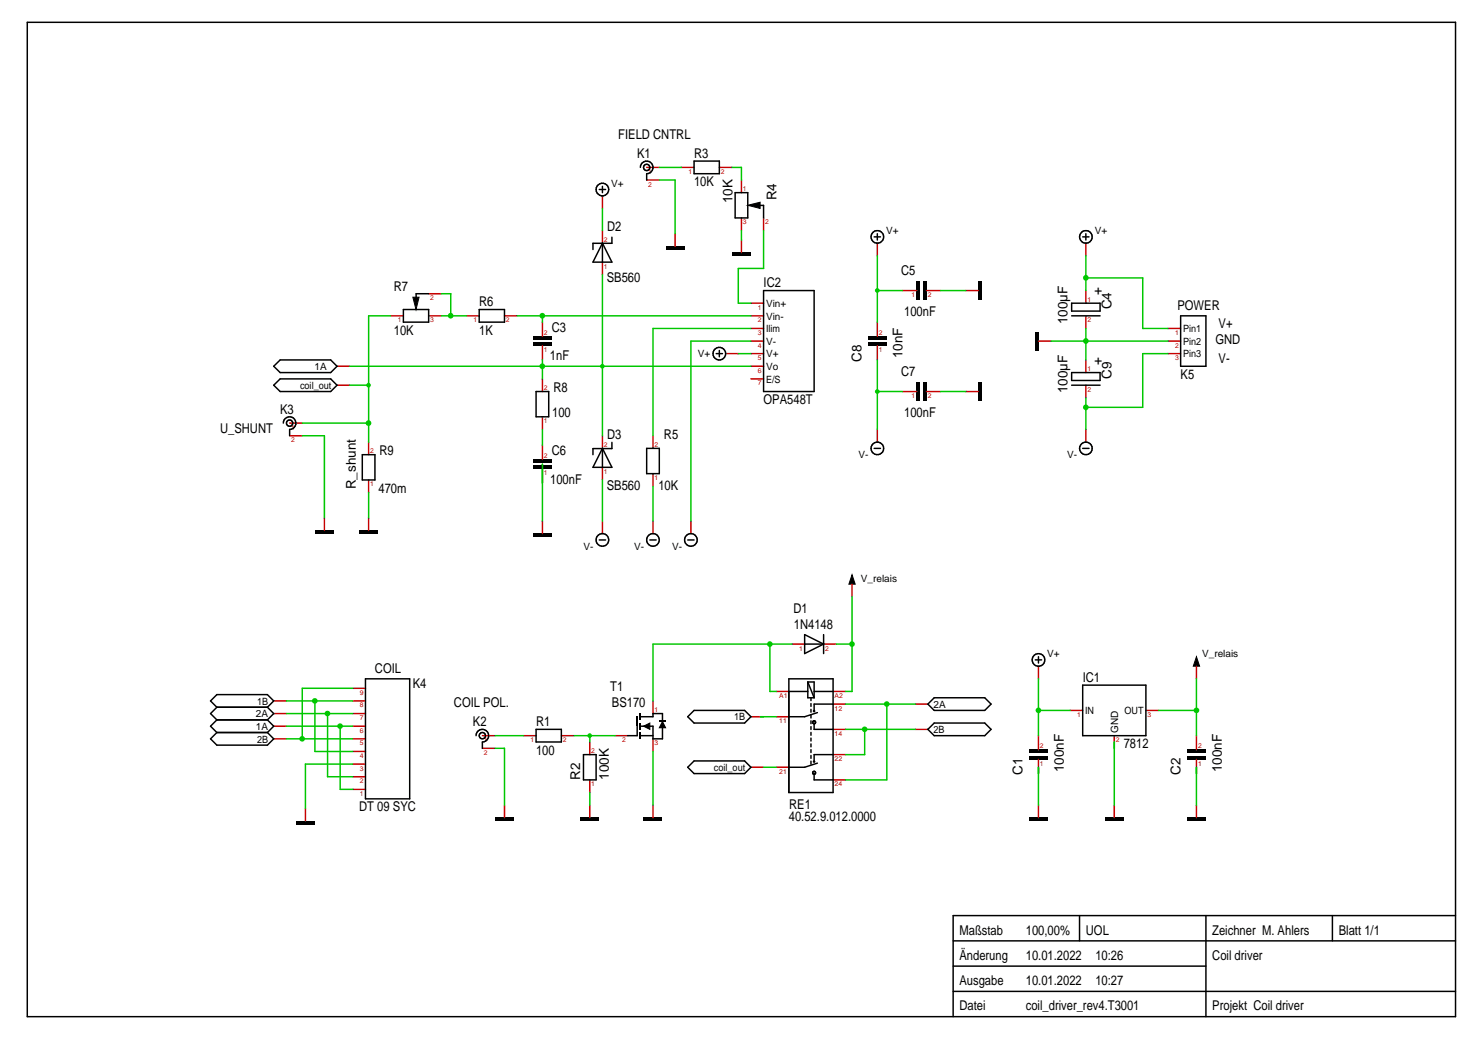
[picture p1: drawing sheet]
<svg xmlns="http://www.w3.org/2000/svg" width="297mm" height="210mm" viewBox="0 0 297 210" stroke-linecap="round" stroke-linejoin="round" font-family="sans-serif">
<g fill="none" stroke="#000" stroke-width=".3">
<path d="M5.5 4.5h287v199.9h-287zM120.4 38.1h1.3M121.1 37.5v1.2M128.7 33.7a1.27 1.27 0 0 1 1.3-1.3 1.27 1.27 0 0 1 1.2 1.3 1.27 1.27 0 0 1-1.2 1.2v1.3M139.5 32.4h5.1v2.5h-5.1zM147.7 38.7h2.6v5.1h-2.6zM86.1 59.1h-2.5v.8M121.1 48.9v3.8M121.1 48.9l1.9 3.8h-3.8zM123 47.7v1.2h-3.8v1.3M152.6 41.3h.9v2.5M153.5 58.4h10.1v20.3h-10.1z"/>
<path d="M175.7 47.6h1.3M176.3 47v1.3M217.6 47.6h1.3M218.2 47v1.3M55 77.4l1.3-1.2h10.2l1.2 1.2-1.2 1.3h-10.2zM55 73.6l1.3-1.2h10.2l1.2 1.2-1.2 1.3h-10.2zM81.1 62.2h5v2.6h-5zM96.3 62.2h5.1v2.6h-5.1zM107.7 78.7h2.6v5.1h-2.6zM143.9 71.1h1.3M144.6 70.5v1.2M215.4 77.4h5.7"/>
<path d="M215.4 61h5.7v1.5h-5.7zM215.4 74.9h5.7v1.6h-5.7zM215.4 63.5h5.7M237.3 63.5h5.1v10.1h-5.1zM56.9 85.1a1.27 1.27 0 0 1 1.3-1.3 1.27 1.27 0 0 1 1.3 1.3 1.27 1.27 0 0 1-1.3 1.2v1.3M72.8 91.4h2.6v5.1h-2.6zM121.1 90.1l1.9 3.9h-3.8zM121.1 90.1v3.9M123 88.9v1.3h-3.8v1.2M130 90.1h2.5v5.1h-2.5zM175.7 90.1h1.3M217.6 90.1h1.3"/>
<path d="M120.4 108.6h1.3M130.6 108.6h1.3M138.2 108.6h1.3M73.4 136.5h8.9v24.1h-8.9zM158.5 136.5h8.9v22.8h-8.9zM158.5 139h3.8M161.7 127.6l3.8 1.9-3.8 1.9zM161.7 129.5h3.8M162.3 137.1v3.2h1.3M162.3 137.1h1.3v3.2M162.3 137.1l1.3 3.2M163.6 139h3.8"/>
<path d="M165.5 127.6v3.8M208.1 132.7h1.2M208.7 132v1.3M217.6 137.8h12.7v10.1h-12.7zM43.6 144.7l-1.3 1.3 1.3 1.3M43.6 144.7h10.1M43.6 147.3h10.1M43.6 142.2l-1.3 1.3 1.3 1.2M43.6 142.2h10.1M43.6 142.2l-1.3-1.3 1.3-1.2h10.1l1.3 1.2-1.3 1.3M43.6 147.3l-1.3 1.2 1.3 1.3h10.1l1.3-1.3-1.3-1.2M53.7 144.7l1.3 1.3-1.3 1.3"/>
<path d="M53.7 142.2l1.3 1.3-1.3 1.2M95.7 147.9a1.27 1.27 0 0 1 1.2-1.3 1.27 1.27 0 0 1 1.3 1.3 1.27 1.27 0 0 1-1.3 1.3v1.3M107.7 146.6h5.1v2.6h-5.1zM117.3 151.7h2.5v5.1h-2.5zM128.1 146v1.9h-1.9M128.7 147.9h2.5M128.7 144.1h2.5v-.6h1.9v1.6M128.7 146h2.5v2.5h1.9v-2.5M138.2 144.1l1.3-1.3h10.1l1.3 1.3-1.3 1.3h-10.1zM138.2 154.3l1.3-1.3h10.1l1.3 1.3-1.3 1.2h-10.1zM163 140.3v.6M163 141.5v.5"/>
<path d="M163 142.6v.6M163 143.8v.6M163 144.9v.6M163 146.1v.6M163 147.3v.5M163 148.4v.6M163 149.6v.6M163 150.7v.6M163 151.9v.6M163 153v.6M163.6 145.4v1.2h3.8M163.6 155.5v1.3h3.8"/>
<path d="M164.3 153.4l-2.6 .9h-3.2M164.3 143.3l-2.6 .8h-3.2M167.4 141.6h-3.8v1.2M167.4 151.7h-3.8v1.3M186.5 146.6l1.2-1.2h10.2l1.3 1.2-1.3 1.3h-10.2zM186.5 141.6l1.2-1.3h10.2l1.3 1.3-1.3 1.2h-10.2zM191.6 194.2h50.8M191.6 199.3h100.9M191.6 189.2h100.9M217 184.1v5.1M242.4 184.1v20.3M267.8 184.1v5.1"/>
<path d="M292.5 184.1h-100.9v20.3"/>
<circle cx="121.1" cy="38.1" r="1.27"/>
<circle cx="130" cy="33.7" r=".63"/>
<circle cx="176.3" cy="47.6" r="1.27"/>
<circle cx="218.2" cy="47.6" r="1.27"/>
<circle cx="144.6" cy="71.1" r="1.27"/>
<circle cx="58.2" cy="85.1" r=".64"/>
<circle cx="176.3" cy="90.2" r="1.27"/>
<circle cx="218.2" cy="90.1" r="1.27"/>
<circle cx="121.1" cy="108.6" r="1.27"/>
<circle cx="131.2" cy="108.5" r="1.27"/>
<circle cx="138.9" cy="108.6" r="1.27"/>
<circle cx="208.7" cy="132.7" r="1.27"/>
<circle cx="96.9" cy="147.9" r=".63"/>
<circle cx="163.6" cy="155.4" r=".3"/>
<circle cx="163.6" cy="145.2" r=".3"/>
</g>
<g fill="#000">
<path d="M133.8 49.5h3.8v.7h-3.8zM147.1 50.8h3.8v.6h-3.8zM184.3 56.5h.6v3.8h-.6zM185.5 56.5h.7v3.8h-.7zM107.1 67.6h3.8v.7h-3.8zM107.1 68.9h3.8v.6h-3.8zM174.4 67.6h3.8v.7h-3.8zM174.4 68.9h3.8v.6h-3.8zM184.3 76.8h.6v3.8h-.6zM185.5 76.8h.7v3.8h-.7zM196.6 56.5h.7v3.8h-.7zM208.1 66.7h.6v3.8h-.6z"/>
<path d="M107.1 92.4h3.8v.6h-3.8zM107.1 93.6h3.8v.7h-3.8zM196.6 76.8h.7v3.8h-.7zM63.3 106.7h3.8v.6h-3.8zM72.2 106.7h3.8v.6h-3.8zM107.1 107.3h3.8v.6h-3.8zM127.9 144.1h.3v1.9h-.3zM128.5 147.3h.3v1.2h-.3zM128.5 145.4h.3v1.2h-.3zM128.5 143.5h.3v1.2h-.3zM132.5 144.9h1.3v.3h-1.3zM206.8 150.8h3.8v.6h-3.8z"/>
<path d="M206.8 152h3.8v.7h-3.8zM238.5 150.8h3.9v.6h-3.9zM238.5 152h3.9v.7h-3.9zM59.5 165.1h3.8v.6h-3.8zM99.5 164.4h3.8v.7h-3.8zM116.6 164.4h3.8v.7h-3.8zM129.3 164.4h3.8v.7h-3.8zM206.8 164.4h3.8v.7h-3.8zM222 164.4h3.8v.7h-3.8zM238.5 164.4h3.9v.7h-3.9z"/>
<circle cx="163.6" cy="153.1" r=".26"/>
<circle cx="163.6" cy="143" r=".26"/>
</g>
<g fill="none" stroke="#c70000" stroke-width=".3">
<path d="M121.1 39.4v2.5M130 36.2h2.5M130 33.7h2.5M136.9 33.7h2.6M144.6 33.7h2.5M149 36.2v2.5M86.1 59.1h2.6M121.1 46.4v2.5M121.1 52.7v2.5M135.7 47v2.5M149 43.8v2.6M149 48.3v2.5"/>
<path d="M153.5 43.8v2.6M176.3 48.9v2.5M181.4 58.4h2.9M186.2 58.4h2.8M194.1 58.4h2.5M218.2 48.9v2.5M218.2 58.4v2.6M67.7 73.6h2.6M67.7 77.4h2.6M78.5 63.5h2.6M86.1 63.5h2.6M93.8 63.5h2.5"/>
<path d="M101.4 63.5h2.5M109 64.8v2.8M109 69.5v2.9M109 76.2v2.5M145.8 71.1h2.6M150.9 63.5h2.6M150.9 76.2h2.6M150.9 73.6h2.6M150.9 71.1h2.6M150.9 68.6h2.6M150.9 66h2.6M150.9 61h2.6"/>
<path d="M176.3 64.8v2.8M176.3 69.5v2.9M181.4 78.7h2.9M186.2 78.7h2.8M194.1 78.7h2.5M208.7 68.6h2.5M218.2 63.5v2.5M218.2 72.4v2.5M218.2 77.4v2.6M234.7 71.1h2.6M234.7 68.6h2.6M234.7 66h2.6"/>
<path d="M58.2 87.6h2.5M58.2 85.1h2.5M74.1 88.9v2.5M74.1 96.5v2.5M109 83.8v2.5M109 89.5v2.9M109 94.3v2.8M121.1 87.6v2.5M121.1 94v2.5M131.2 87.6v2.5M131.2 95.2v2.6M176.3 86.3v2.6"/>
<path d="M218.2 86.3v2.6M65.2 104.1v2.6M74.1 104.1v2.6M109 104.8v2.5M121.1 104.8v2.5M131.2 104.8v2.5M138.9 104.8v2.5M171.2 117.5v2.5M70.9 138.4h2.5M156 139h2.5M159.2 129.5h2.5M165.5 129.5h2.6"/>
<path d="M167.4 139h2.6M208.7 133.9v2.6M240.5 133.9v2.6M55 146h2.6M55 143.5h2.6M55 140.9h2.6M55 148.5h2.6M70.9 146h2.5M70.9 143.5h2.5M70.9 140.9h2.5M70.9 148.5h2.5M70.9 151.1h2.5"/>
<path d="M70.9 153.6h2.5M70.9 156.2h2.5M70.9 158.7h2.5M96.9 150.5h2.6M96.9 147.9h2.6M105.2 147.9h2.5M112.8 147.9h2.6M118.5 149.2v2.5M118.5 156.8v2.5M123.6 147.9h2.6M131.2 140.9v2.6M131.2 148.5v2.6"/>
<path d="M150.9 144.1h2.6M150.9 154.3h2.6M156 144.1h2.5M156 154.3h2.5M167.4 146.6h2.6M167.4 141.6h2.6M167.4 151.7h2.6M167.4 156.8h2.6M183.9 146.6h2.6M183.9 141.6h2.6M208.7 147.9v2.9M208.7 152.7v2.8"/>
<path d="M215.1 142.8h2.5M223.9 147.9v2.6M230.3 142.8h2.5M240.5 147.9v2.9M240.5 152.7v2.8M61.4 162.5v2.6M101.4 161.9v2.5M118.5 161.9v2.5M131.2 161.9v2.5M208.7 161.9v2.5M223.9 161.9v2.5M240.5 161.9v2.5"/>
</g>
<path d="M150.3 41.3l2.5-.6v1.2zM83 59.8h1.2l-.6 2.5zM171.2 115.5l.7 2h-1.3zM240.5 132l.6 1.9h-1.3zM129.3 146l1.3-.6v1.2zM133.1 145.1l.7 1.2h-1.3z" fill="#000" stroke="#000" stroke-width=".2"/>
<path d="M109 63.5v1.3" fill="none" stroke="#00c700" stroke-width=".3"/>
<circle cx="109" cy="63.5" r=".57" fill="#00c700"/>
<path d="M88.7 59.1h1.9v4.4h-1.9M103.9 63.5h47" fill="none" stroke="#00c700" stroke-width=".3"/>
<circle cx="90.6" cy="63.5" r=".57" fill="#00c700"/>
<path d="M132.5 33.7h4.4M90.6 63.5h3.2M109 86.3v3.2M171.2 120v19h-1.2M168.1 129.5h3.1" fill="none" stroke="#00c700" stroke-width=".3"/>
<g fill="#00c700">
<circle cx="171.2" cy="129.5" r=".57"/>
<circle cx="240.4" cy="142.8" r=".57"/>
</g>
<path d="M154.7 129.5v9.5h1.3M159.2 129.5h-28v11.4M240.5 136.5v11.4M232.8 142.8h7.7" fill="none" stroke="#00c700" stroke-width=".3"/>
<circle cx="154.7" cy="129.5" r=".57" fill="#00c700"/>
<path d="M99.5 147.9h5.7" fill="none" stroke="#00c700" stroke-width=".3"/>
<circle cx="178.2" cy="141.6" r=".56" fill="#00c700"/>
<path d="M170 141.6h13.9M178.2 141.6v15.2h-8.2" fill="none" stroke="#00c700" stroke-width=".3"/>
<circle cx="65.8" cy="143.5" r=".57" fill="#00c700"/>
<path d="M57.6 143.5h13.3M65.8 143.5v12.7h5.1" fill="none" stroke="#00c700" stroke-width=".3"/>
<circle cx="173.8" cy="146.6" r=".56" fill="#00c700"/>
<path d="M170 146.6h13.9M173.8 146.6v5.1h-3.8" fill="none" stroke="#00c700" stroke-width=".3"/>
<circle cx="60.7" cy="148.5" r=".57" fill="#00c700"/>
<path d="M70.9 138.4h-10.2v10.1M57.6 148.5h13.3M57.6 140.9h5.7M152.8 144.1h3.2" fill="none" stroke="#00c700" stroke-width=".3"/>
<circle cx="63.3" cy="140.9" r=".57" fill="#00c700"/>
<path d="M60.7 85.1h13.4M70.9 140.9h-7.6v10.2h7.6" fill="none" stroke="#00c700" stroke-width=".3"/>
<circle cx="74.1" cy="85.1" r=".57" fill="#00c700"/>
<path d="M78.5 63.5h-4.4v21.6M153.5 154.3h2.5" fill="none" stroke="#00c700" stroke-width=".3"/>
<circle cx="74.1" cy="77.4" r=".47" fill="#00c700"/>
<path d="M70.3 77.4h3.8M74.1 85.1v3.8" fill="none" stroke="#00c700" stroke-width=".3"/>
<circle cx="118.5" cy="147.9" r=".47" fill="#00c700"/>
<path d="M147.1 33.7h1.9v2.5M153.5 46.4v7.6h-5.1v7h2.5M109 72.4v3.8M115.4 147.9h8.2M118.5 147.9v1.3" fill="none" stroke="#00c700" stroke-width=".3"/>
<circle cx="68.3" cy="146" r=".57" fill="#00c700"/>
<path d="M57.6 146h13.3M68.4 146v12.7h2.5" fill="none" stroke="#00c700" stroke-width=".3"/>
<circle cx="109" cy="73.6" r=".57" fill="#00c700"/>
<path d="M70.3 73.6h50.8" fill="none" stroke="#00c700" stroke-width=".3"/>
<circle cx="121.1" cy="73.6" r=".47" fill="#00c700"/>
<path d="M132.5 36.2h3.2v10.8M121.1 55.2v32.4M121.1 73.6h29.8M218.2 68.6h16.5M60.7 87.6h4.5v16.5M74.1 99v5.1M109 93.3v11.5M70.9 153.6h-9.5v8.9M208.7 154.3v1.2M223.9 149.2v1.3M240.5 154.3v1.2" fill="none" stroke="#00c700" stroke-width=".3"/>
<circle cx="218.2" cy="68.6" r=".57" fill="#00c700"/>
<g fill="none" stroke="#00c700" stroke-width=".3">
<path d="M149 46.4v1.9M189 58.4h5.1M138.9 68.6h12M150.9 66h-19.7v21.6M189 78.7h5.1M211.2 68.6h7M218.2 66v6.4M234.7 71.1h-5v10.8M121.1 96.5v8.3M131.2 97.8v7M99.5 150.5h1.9v11.4M118.5 159.3v2.6"/>
<path d="M131.2 151.1v10.8M208.7 154.3v7.6M223.9 149.2v12.7M240.5 154.3v7.6"/>
</g>
<circle cx="218.2" cy="81.9" r=".57" fill="#00c700"/>
<path d="M218.2 80v6.3M218.2 81.9h11.5" fill="none" stroke="#00c700" stroke-width=".3"/>
<circle cx="176.3" cy="78.7" r=".47" fill="#00c700"/>
<path d="M229.7 55.9v10.1h5M138.9 68.6v36.2M148.4 71.1h2.5M176.3 72.4v13.9M176.3 78.7h5.1" fill="none" stroke="#00c700" stroke-width=".3"/>
<circle cx="218.2" cy="55.9" r=".57" fill="#00c700"/>
<path d="M218.2 51.4v7M218.2 55.9h11.5" fill="none" stroke="#00c700" stroke-width=".3"/>
<circle cx="208.7" cy="142.8" r=".57" fill="#00c700"/>
<path d="M121.1 41.9v4.5M208.7 136.5v11.4M208.7 142.8h6.4" fill="none" stroke="#00c700" stroke-width=".3"/>
<circle cx="176.3" cy="58.4" r=".47" fill="#00c700"/>
<path d="M176.3 51.4v13.4M176.3 58.4h5.1" fill="none" stroke="#00c700" stroke-width=".3"/>
<g font-size="2.7">
<text x="124.2" y="27.9">FIELD CNTRL</text>
<text x="128.1" y="31.8">K1</text>
<text x="139.5" y="31.8">R3</text>
<text x="139.5" y="37.5">10K</text>
<text x="147.2" y="40.8" transform="rotate(-90 147.2 40.8)">10K</text>
<text x="156.1" y="40.3" transform="rotate(-90 156.1 40.3)">R4</text>
<text x="122" y="46.4">D2</text>
<text x="79.2" y="58.4">R7</text>
<text x="121.9" y="56.6">SB560</text>
<text x="153.5" y="57.8">IC2</text>
<text x="181.1" y="55.2">C5</text>
<text x="221.5" y="59.4" transform="rotate(-90 221.5 59.4)">+</text>
<text x="96.3" y="61.6">R6</text>
<text x="181.7" y="63.5">100nF</text>
<text x="214.5" y="65.2" transform="rotate(-90 214.5 65.2)">100µF</text>
<text x="223.4" y="62.2" transform="rotate(-90 223.4 62.2)">C4</text>
<text x="236.6" y="62.2">POWER</text>
<text x="79.2" y="67.3">10K</text>
<text x="96.3" y="67.3">1K</text>
<text x="110.9" y="66.8">C3</text>
<text x="244.3" y="69.2">GND</text>
<text x="244.9" y="66">V+</text>
<text x="110.5" y="72.5">1nF</text>
<text x="173.1" y="72.7" transform="rotate(-90 173.1 72.7)">C8</text>
<text x="181.1" y="75.5">C7</text>
<text x="181.4" y="72.1" transform="rotate(-90 181.4 72.1)">10nF</text>
<text x="221.5" y="73.3" transform="rotate(-90 221.5 73.3)">+</text>
<text x="223.4" y="76.2" transform="rotate(-90 223.4 76.2)">C9</text>
<text x="237.3" y="76.2">K5</text>
<text x="244.9" y="73">V-</text>
<text x="56.3" y="83.2">K3</text>
<text x="111" y="83.9">100</text>
<text x="111.2" y="78.8">R8</text>
<text x="153.5" y="81.3">OPA548T</text>
<text x="181.7" y="83.8">100nF</text>
<text x="214.5" y="79.1" transform="rotate(-90 214.5 79.1)">100µF</text>
<text x="44.2" y="87">U_SHUNT</text>
<text x="122" y="88.3">D3</text>
<text x="133.4" y="88.3">R5</text>
<text x="76.3" y="91.5">R9</text>
<text x="110.9" y="91.5">C6</text>
<text x="71.5" y="98.4" transform="rotate(-90 71.5 98.4)">R_shunt</text>
<text x="76.1" y="99.1">470m</text>
<text x="110.6" y="97.2">100nF</text>
<text x="121.9" y="98.5">SB560</text>
<text x="132.3" y="98.5">10K</text>
<text x="159.5" y="123.3">D1</text>
<text x="159.6" y="126.4">1N4148</text>
<text x="75.4" y="135.2">COIL</text>
<text x="217.6" y="137.1">IC1</text>
<text x="83" y="138.4">K4</text>
<text x="91.2" y="142.2">COIL POL.</text>
<text x="122.7" y="139">T1</text>
<text x="123" y="142.2">BS170</text>
<text x="95" y="146">K2</text>
<text x="107.7" y="146">R1</text>
<text x="107.7" y="151.7">100</text>
<text x="205.5" y="155.9" transform="rotate(-90 205.5 155.9)">C1</text>
<text x="213.8" y="155.2" transform="rotate(-90 213.8 155.2)">100nF</text>
<text x="225.8" y="150.5">7812</text>
<text x="237.3" y="155.9" transform="rotate(-90 237.3 155.9)">C2</text>
<text x="245.5" y="155.2" transform="rotate(-90 245.5 155.2)">100nF</text>
<text x="116.6" y="156.8" transform="rotate(-90 116.6 156.8)">R2</text>
<text x="122.3" y="156.8" transform="rotate(-90 122.3 156.8)">100K</text>
<text x="72.2" y="163.2">DT 09 SYC</text>
<text x="158.5" y="165.1">40.52.9.012.0000</text>
<text x="158.6" y="162.6">RE1</text>
<text x="192.8" y="187.9">Maßstab</text>
<text x="206.2" y="187.9">100,00%</text>
<text x="218.2" y="187.9">UOL</text>
<text x="243.6" y="187.9">Zeichner M. Ahlers</text>
<text x="269" y="187.9">Blatt 1/1</text>
<text x="192.8" y="193">Änderung</text>
<text x="206.2" y="193">10.01.2022</text>
<text x="220.1" y="193">10:26</text>
<text x="243.6" y="193">Coil driver</text>
<text x="192.8" y="198.1">Ausgabe</text>
<text x="192.8" y="203.1">Datei</text>
<text x="206.2" y="198.1">10.01.2022</text>
<text x="206.2" y="203.1">coil_driver_rev4.T3001</text>
<text x="220.1" y="198.1">10:27</text>
<text x="243.6" y="203.1">Projekt Coil driver</text>
</g>
<g font-size="2">
<text x="122.8" y="37.6">V+</text>
<text x="178.1" y="47.1">V+</text>
<text x="220" y="47.1">V+</text>
<text x="154" y="64.2">Vin-</text>
<text x="154" y="61.7">Vin+</text>
<text x="140.3" y="71.9">V+</text>
<text x="154" y="71.9">V+</text>
<text x="154" y="69.3">V-</text>
<text x="154" y="66.8">Ilim</text>
<text x="237.8" y="66.8">Pin1</text>
<text x="237.8" y="69.3">Pin2</text>
<text x="237.8" y="71.9">Pin3</text>
<text x="63.2" y="74.4">1A</text>
<text x="154" y="76.9">E/S</text>
<text x="154" y="74.4">Vo</text>
<text x="60.3" y="78.2">coil_out</text>
<text x="172.5" y="92.2">V-</text>
<text x="214.5" y="92.2">V-</text>
<text x="117.3" y="110.6">V-</text>
<text x="127.4" y="110.6">V-</text>
<text x="135.1" y="110.6">V-</text>
<text x="173" y="116.9">V_relais</text>
<text x="210.5" y="132.2">V+</text>
<text x="241.6" y="132.2">V_relais</text>
<text x="51.7" y="141.7">1B</text>
<text x="187.6" y="142.3">2A</text>
<text x="218.1" y="143.6">IN</text>
<text x="226" y="143.6">OUT</text>
<text x="51.4" y="146.7">1A</text>
<text x="51.4" y="144.2">2A</text>
<text x="51.7" y="149.3">2B</text>
<text x="147.6" y="144.8">1B</text>
<text x="187.6" y="147.4">2B</text>
<text x="224.7" y="147.4" transform="rotate(-90 224.7 147.4)">GND</text>
<text x="143.5" y="155">coil_out</text>
</g>
<g font-size="1.4" fill="#c70000">
<text x="130.3" y="35">1</text>
<text x="138.4" y="35">1</text>
<text x="144.9" y="35">2</text>
<text x="130.3" y="37.5">2</text>
<text x="149.3" y="38.4">1</text>
<text x="149.3" y="45.1">3</text>
<text x="153.8" y="45.1">2</text>
<text x="121.4" y="48.6">2</text>
<text x="121.4" y="54">1</text>
<text x="183.2" y="59.7">1</text>
<text x="186.5" y="59.7">2</text>
<text x="79.9" y="64.8">1</text>
<text x="86.4" y="60.3">2</text>
<text x="86.4" y="64.8">3</text>
<text x="95.2" y="64.8">1</text>
<text x="101.7" y="64.8">2</text>
<text x="152.3" y="64.8">2</text>
<text x="152.3" y="62.3">1</text>
<text x="218.5" y="64.8">2</text>
<text x="218.5" y="60.7">1</text>
<text x="109.3" y="67.3">2</text>
<text x="109.3" y="70.8">1</text>
<text x="152.3" y="69.9">4</text>
<text x="152.3" y="67.3">3</text>
<text x="176.6" y="67.3">2</text>
<text x="176.6" y="70.8">1</text>
<text x="236.2" y="67.3">1</text>
<text x="236.2" y="69.9">2</text>
<text x="152.3" y="77.5">7</text>
<text x="152.3" y="75">6</text>
<text x="152.3" y="72.4">5</text>
<text x="218.5" y="74.6">1</text>
<text x="236.2" y="72.4">3</text>
<text x="109.3" y="78.4">2</text>
<text x="183.2" y="80">1</text>
<text x="186.5" y="80">2</text>
<text x="218.5" y="78.8">2</text>
<text x="58.5" y="88.9">2</text>
<text x="58.5" y="86.4">1</text>
<text x="109.3" y="85.1">1</text>
<text x="121.4" y="89.9">2</text>
<text x="131.5" y="89.9">2</text>
<text x="74.4" y="91.1">2</text>
<text x="109.3" y="92.1">2</text>
<text x="109.3" y="95.6">1</text>
<text x="121.4" y="95.2">1</text>
<text x="74.4" y="97.8">1</text>
<text x="131.5" y="96.5">1</text>
<text x="160.6" y="130.8">1</text>
<text x="165.8" y="130.8">2</text>
<text x="72.3" y="139.7">9</text>
<text x="72.3" y="142.2">8</text>
<text x="131.5" y="143.2">1</text>
<text x="156.6" y="140.3">A1</text>
<text x="167.7" y="140.3">A2</text>
<text x="167.7" y="142.9">12</text>
<text x="72.3" y="144.8">7</text>
<text x="72.3" y="147.3">6</text>
<text x="72.3" y="149.8">5</text>
<text x="97.2" y="149.2">1</text>
<text x="106.6" y="149.2">1</text>
<text x="113.1" y="149.2">2</text>
<text x="125" y="149.2">2</text>
<text x="131.5" y="149.8">3</text>
<text x="156.6" y="145.4">11</text>
<text x="167.7" y="147.9">14</text>
<text x="216.5" y="144.1">1</text>
<text x="224.3" y="149.2">2</text>
<text x="230.6" y="144.1">3</text>
<text x="72.3" y="152.4">4</text>
<text x="72.3" y="154.9">3</text>
<text x="97.2" y="151.7">2</text>
<text x="118.8" y="151.4">2</text>
<text x="156.6" y="155.6">21</text>
<text x="167.7" y="153">22</text>
<text x="209" y="150.5">2</text>
<text x="209" y="154">1</text>
<text x="240.8" y="150.5">2</text>
<text x="240.8" y="154">1</text>
<text x="72.3" y="157.5">2</text>
<text x="72.3" y="160">1</text>
<text x="118.8" y="158.1">1</text>
<text x="167.7" y="158.1">24</text>
</g>
</svg>
